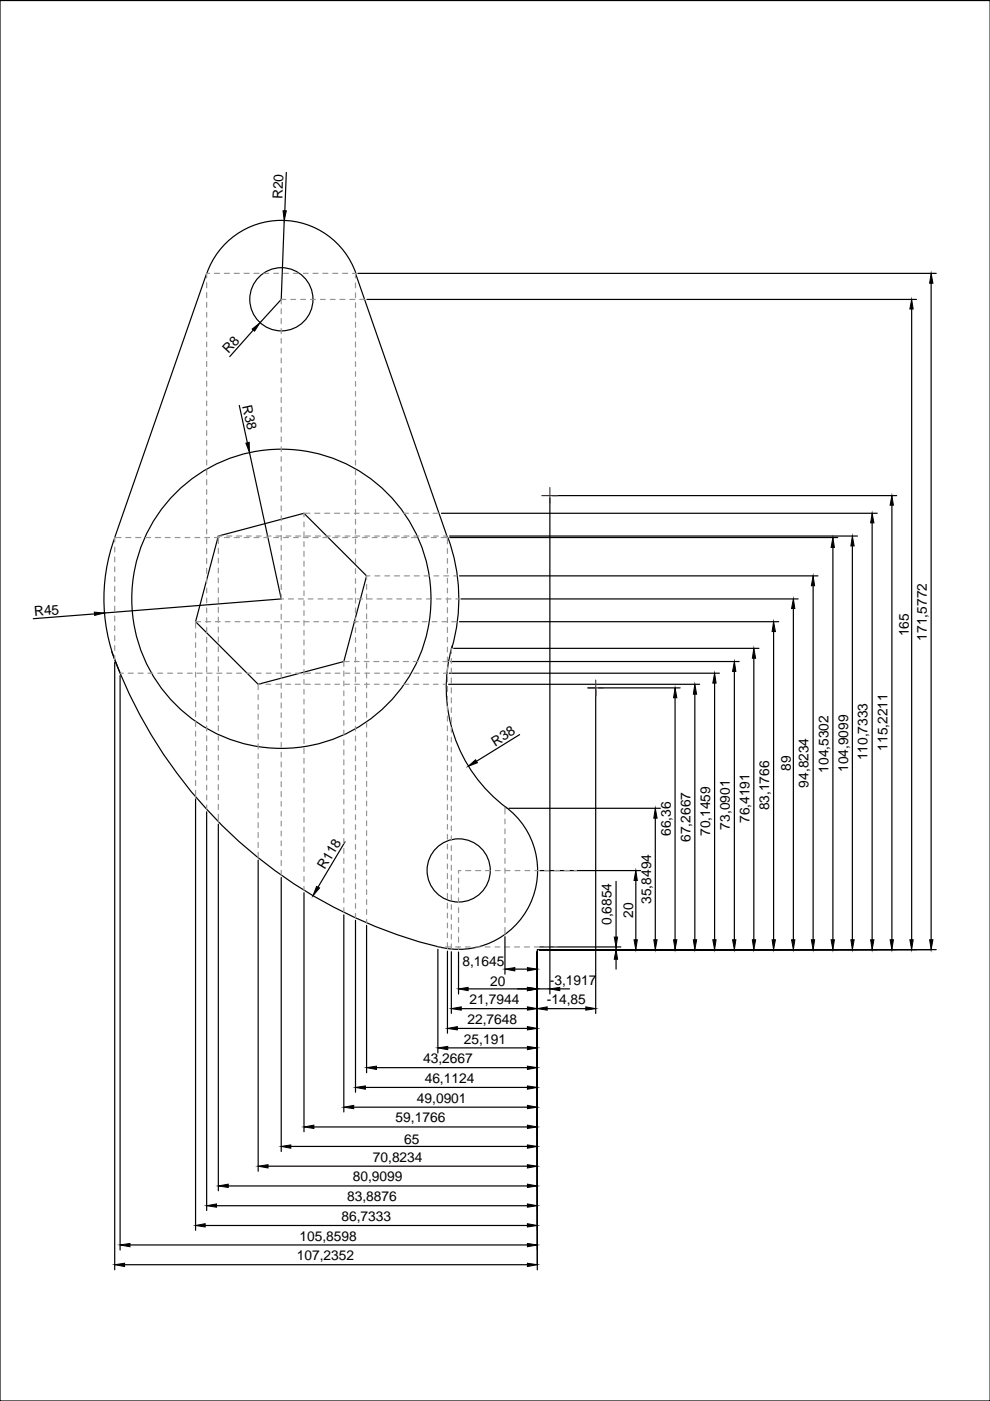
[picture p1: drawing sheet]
<svg xmlns="http://www.w3.org/2000/svg" width="210mm" height="297mm" viewBox="0 0 210 297" stroke-linecap="round" stroke-linejoin="round" font-family="sans-serif">
<g fill="none" stroke="#000" stroke-width=".25">
<path d="M0 .1h209.9v296.9h-209.9zM60.7 36.6l-.3 8.1M60.3 46.8l-.7 16.7-4.5 4.9M75.4 58l19.5 56M75.5 58a16.7 16.7 0 0 0-15.8-11.3 16.7 16.7 0 0 0-15.8 11.3l-19.6 56a37.8 37.8 0 0 0 1.2 28.7M75.9 58h122.6M53.7 70l-5 5.6M77.8 63.5h116.5M193.3 65.5v133.7M197.4 60.1v139.1M50.7 86l1.8 7.9M52.9 95.9l6.7 31.1-37.5 3"/>
<path d="M46.3 113.7l18.2-4.9 13.2 13.3-4.8 18.2-18.2 4.8-13.2-13.3zM93.6 108.8h92.4M95 114a37.6 37.6 0 0 1 .8 23.5M95.3 113.7h86.5M95.4 114h82.2M116.6 105.6v105.1M117.1 105.1h73M176.6 116.1v83.1M180.7 115.7v83.5M184.9 110.9v88.3M189.1 107.1v92.1M20.1 130.2l-13.1 1"/>
<path d="M23.7 138.2a98.4 98.4 0 0 0 69.9 62.7M95.9 136.9a31.7 31.7 0 0 0 11.5 34.4M96.2 137.5h64.7M97.4 131.8h67.7M97.4 122.1h76M97.7 127h71.5M159.8 139.6v59.6M164 133.9v65.3M168.2 129v70.2M172.4 124.2v75M24.3 140.4v128.8M25.5 143.2v121.8"/>
<path d="M95.1 145.1h53.2M95.3 142.7h57.2M95.6 140.3h61.1M110.2 155.8l-9.2 5.6M124.7 145.8h1.6v69.1M126.8 145.8h17.4M143.1 147.9v51.3M147.3 147.2v52M151.5 144.8v54.4M155.7 142.4v56.8M41.5 169.4v91.4M43.8 172.1v84.6"/>
<path d="M46.3 174.7v77.8M73.2 178.5l-5.8 9.6M107.2 171.1a16.7 16.7 0 0 1 5.1 20.7 16.7 16.7 0 0 1-19.4 8.9M107.9 171.4h32.1M138.9 173.5v25.7M54.7 182.4v65.9M59.6 186v58.1M64.5 189.3v50.7M72.9 194v41.8M75.4 195.1v36.5M77.7 196.2v31.2M107.1 198.6v8"/>
<path d="M114.4 184.6h21.4M130.6 186.9v11.8M134.8 186.7v12.5M92.8 201.3v22M94.9 201.7v17.4M95.7 201.8v13.1M97 218h14.8M97.2 201.9v8.8M97.8 213.9h14M99.3 209.7h12.5M109.2 205.5h2.6M113.9 201.9v67.3"/>
<path d="M113.9 209.7h2.7M114.4 201.3h84.1M114.4 200.8h17.2M116 213.9h8.2M118.7 209.7h2.1M130.6 200.8v.5M130.6 203.4v2.1M197.4 201.3h-83.5v37.6v-4.2M66.5 238.9h45.3M75 234.7h36.8M77.5 230.6h34.3M79.8 226.4h32"/>
<path d="M94.9 222.2h16.9M113.9 238.9v25.1M43.5 259.8h68.3M45.9 255.6h65.9M48.4 251.4h63.4M56.8 247.3h55M61.7 243.1h50.1M26.4 268.1h85.4M27.6 264h84.2"/>
<circle cx="59.7" cy="63.5" r="6.7"/>
<circle cx="59.7" cy="127" r="31.7"/>
<circle cx="97.2" cy="184.5" r="6.7"/>
</g>
<g fill="#000" stroke="#000" stroke-width=".21">
<path d="M60 44.7h.7l-.4 2.1zM53.5 69.8l1.6-1.4-1.1 1.8zM193.3 63.5l.3 2h-.7zM197.4 58l.4 2.1h-.7zM52.1 94l.7-.2 .1 2.1zM176.6 114l.3 2.1h-.7zM180.7 113.7l.4 2h-.7zM184.9 108.8l.4 2.1h-.7zM189.1 105.1l.3 2h-.7zM20 129.8l2.1 .2-2 .5zM159.8 137.5l.4 2.1h-.7zM164 131.8l.4 2.1h-.7z"/>
<path d="M168.2 127l.3 2h-.7zM172.4 122.1l.3 2.1h-.7zM143.1 145.8l.4 2.1h-.7zM147.3 145.1l.4 2.1h-.7zM151.5 142.7l.3 2.1h-.7zM155.7 140.3l.3 2.1h-.7zM99.3 162.5l1.5-1.4 .4 .6zM138.9 171.4l.4 2.1h-.7zM67.1 187.9l.7 .4-1.4 1.6zM130.2 198.7h.7l-.3 2.1zM134.4 199.2h.7l-.3 2.1zM134.8 184.6l.3 2.1h-.7z"/>
<path d="M138.6 199.2h.7l-.4 2.1zM142.8 199.2h.7l-.4 2.1zM147 199.2h.7l-.4 2.1zM151.1 199.2h.7l-.3 2.1zM155.3 199.2h.7l-.3 2.1zM159.5 199.2h.7l-.4 2.1zM163.7 199.2h.7l-.4 2.1zM167.8 199.2h.7l-.3 2.1zM172 199.2h.7l-.3 2.1zM176.2 199.2h.7l-.3 2.1zM180.4 199.2h.7l-.4 2.1zM184.6 199.2h.7l-.4 2.1z"/>
<path d="M188.7 199.2h.7l-.3 2.1zM192.9 199.2h.7l-.3 2.1zM197.1 199.2h.7l-.4 2.1zM94.9 218l2.1-.3v.7zM95.7 213.9l2.1-.4v.7zM97.2 209.7l2.1-.4v.7zM107.1 205.5l2.1-.3v.7zM111.8 209.3l2.1 .4-2.1 .3zM111.8 213.5l2.1 .4-2.1 .3zM111.8 205.2l2.1 .3-2.1 .4zM111.8 217.7l2.1 .3-2.1 .4zM113.9 213.9l2.1-.4v.7z"/>
<path d="M116.6 209.7l2.1-.4v.7zM124.2 213.5l2.1 .4-2.1 .3zM130.6 201.3l.3 2.1h-.7zM64.5 238.9l2-.3v.7zM72.9 234.7l2.1-.3v.7zM75.4 230.6l2.1-.4v.7zM77.7 226.4l2.1-.4v.7zM92.8 222.2l2.1-.3v.7zM111.8 221.9l2.1 .3-2.1 .4zM111.8 230.2l2.1 .4-2.1 .3zM111.8 226l2.1 .4-2.1 .3zM111.8 234.4l2.1 .3-2.1 .4z"/>
<path d="M111.8 238.6l2.1 .3-2.1 .4zM41.5 259.8l2-.4v.7zM43.8 255.6l2.1-.3v.7zM46.3 251.4l2.1-.3v.7zM54.7 247.3l2.1-.4v.7zM59.6 243.1l2.1-.4v.7zM111.8 242.7l2.1 .4-2.1 .3zM111.8 246.9l2.1 .4-2.1 .3zM111.8 251.1l2.1 .3-2.1 .4zM111.8 259.4l2.1 .4-2.1 .3zM111.8 255.3l2.1 .3-2.1 .4zM24.3 268.1l2.1-.3v.7z"/>
<path d="M25.5 264l2.1-.4v.7zM111.8 263.6l2.1 .4-2.1 .3zM111.8 267.8l2.1 .3-2.1 .4z"/>
</g>
<g fill="none" stroke="#939598" stroke-width=".25">
<path d="M43.8 59.9v1.1M44.5 58h-.7v.9M45.5 58h1M47.6 58h1M49.7 58h1M51.8 58h1M53.8 58h1.1M55.9 58h1.1M58 58h1.1M60.1 58h1.1M62.2 58h1M64.3 58h1"/>
<path d="M66.4 58h1M68.5 58h1M70.5 58h1.1M72.6 58h1.1M74.7 58h.7v.9M75.4 60v1M43.8 62v1.1M43.8 64.1v1M43.8 66.2v1M43.8 68.3v1M43.8 70.4v1M43.8 72.5v1"/>
<path d="M43.8 74.5v1.1M43.8 76.6v1.1M43.8 78.7v1.1M59.6 65.5v1M59.6 67.5v1.1M59.6 69.6v1.1M59.6 71.7v1.1M59.6 73.8v1.1M59.6 75.9v1M59.6 78v1M60.6 63.5h-1v.9M61.7 63.5h1"/>
<path d="M63.8 63.5h1M65.8 63.5h1.1M67.9 63.5h1.1M70 63.5h1.1M72.1 63.5h1.1M74.2 63.5h1M75.4 62.1v1M75.4 64.2v1M75.4 66.2v1.1M75.4 68.3v1.1M75.4 70.4v1.1M75.4 72.5v1.1"/>
<path d="M75.4 74.6v1M75.4 76.7v1M75.4 78.8v1M76.3 63.5h1M43.8 80.8v1.1M43.8 82.9v1M43.8 85v1M43.8 87.1v1M43.8 89.2v1M43.8 91.3v1M43.8 93.4v1M43.8 95.4v1.1"/>
<path d="M43.8 97.5v1.1M43.8 99.6v1.1M59.6 80.1v1M59.6 82.2v1M59.6 84.3v1M59.6 86.3v1.1M59.6 88.4v1.1M59.6 90.5v1.1M59.6 92.6v1M59.6 94.7v1M59.6 96.8v1M59.6 98.9v1"/>
<path d="M75.4 80.9v1M75.4 83v1M75.4 85v1.1M75.4 87.1v1.1M75.4 89.2v1.1M75.4 91.3v1.1M75.4 93.4v1M75.4 95.5v1M75.4 97.6v1M75.4 99.7v1M24.3 116v1M24.3 118.1v1"/>
<path d="M25.7 114h-1.4v.9M26.7 114h1M28.8 114h1M30.9 114h1M33 114h1M35.1 114h1M37.1 114h1.1M39.2 114h1.1M41.3 114h1.1M43.4 114h1.1M43.8 101.7v1.1M43.8 103.8v1"/>
<path d="M43.8 105.9v1M43.8 108v1M43.8 110.1v1M43.8 112.2v1M43.8 114.2v1.1M43.8 116.3v1.1M43.8 118.4v1.1M45.5 114h1M46.3 116.3v1M46.3 118.3v1.1M47.1 113.7h-.8v1.5M47.6 114h1"/>
<path d="M48.1 113.7h1M49.7 114h1M50.2 113.7h1M51.8 114h1M52.3 113.7h1M53.8 114h1.1M54.4 113.7h1M55.9 114h1.1M56.5 113.7h1M58 114h1.1M58.5 113.7h1.1M59.6 101v1"/>
<path d="M59.6 103v1.1M59.6 105.1v1.1M59.6 107.2v1.1M59.6 109.3v1.1M59.6 111.4v1M59.6 113.5v1M59.6 115.6v1M59.6 117.7v1M59.6 119.8v1M60.1 114h1.1M60.6 113.7h1.1M62.2 114h1"/>
<path d="M62.7 113.7h1.1M64.3 114h1M64.5 110.7v1M64.5 112.8v1M64.5 114.9v1M64.5 116.9v1.1M64.5 119v1.1M64.8 113.7h1M65.7 108.8h-1.2v.8M66.4 114h1M66.7 108.8h1.1M66.9 113.7h1"/>
<path d="M68.5 114h1M68.8 108.8h1.1M69 113.7h1M70.5 114h1.1M70.9 108.8h1.1M71.1 113.7h1M72.6 114h1.1M73 108.8h1M73.2 113.7h1M74.7 114h1.1M75.1 108.8h1M75.2 113.7h1.1"/>
<path d="M75.4 101.8v1M75.4 103.8v1.1M75.4 105.9v1.1M75.4 108v1.1M75.4 110.1v1.1M75.4 112.2v1M75.4 114.3v1M75.4 116.4v1M75.4 118.5v1M76.8 114h1.1M77.2 108.8h1M77.3 113.7h1.1"/>
<path d="M78.9 114h1M79.3 108.8h1M79.4 113.7h1.1M81 114h1M81.4 108.8h1M81.5 113.7h1.1M83.1 114h1M83.4 108.8h1.1M83.6 113.7h1M85.2 114h1M85.5 108.8h1.1M85.7 113.7h1"/>
<path d="M87.2 114h1.1M87.6 108.8h1.1M87.8 113.7h1M89.3 114h1.1M89.7 108.8h1.1M89.9 113.7h1M91.4 114h1.1M91.8 108.8h1.3M91.9 113.7h1.1M93.5 114h1.4v1.3M94 113.7h.7M94.9 116.3v1"/>
<path d="M94.9 118.4v1M24.3 120.2v1M24.3 122.3v1M24.3 124.3v1.1M24.3 126.4v1.1M24.3 128.5v1.1M24.3 130.6v1.1M24.3 132.7v1M24.3 134.8v1M24.3 136.9v1M24.3 139v.9M41.5 134.2v1"/>
<path d="M41.5 136.3v1M41.5 138.4v1M42.5 131.8h-1v1.3M43.6 131.8h1M43.8 120.5v1.1M43.8 122.6v1M43.8 124.7v1M43.8 126.8v1M43.8 128.9v1M43.8 131v1M43.8 133v1.1M43.8 135.1v1.1"/>
<path d="M43.8 137.2v1.1M43.8 139.3v1.1M45.7 131.8h1M46.3 120.4v1.1M46.3 122.5v1.1M46.3 124.6v1.1M46.3 126.7v1M46.3 128.8v1M46.3 130.9v1M46.3 133v1M46.3 135.1v1M46.3 137.1v1.1"/>
<path d="M46.3 139.2v1.1M47.8 131.8h1M49.8 131.8h1.1M51.9 131.8h1.1M54 131.8h1.1M56.1 131.8h1.1M58.2 131.8h1M59.6 121.8v1.1M59.6 123.9v1.1M59.6 126v1.1M59.6 128.1v1.1M59.6 130.2v1.1"/>
<path d="M59.6 132.3v1M59.6 134.4v1M59.6 136.5v1M59.6 138.6v1M59.6 127h.5M60.3 131.8h1M61.2 127h1M62.4 131.8h1M63.2 127h1.1M64.5 121.1v1.1M64.5 123.2v1.1M64.5 125.3v1"/>
<path d="M64.5 127.4v1M64.5 129.5v1M64.5 131.6v1M64.5 133.7v1M64.5 135.7v1.1M64.5 137.8v1.1M64.5 139.9v1.1M64.5 131.8h1M65.3 127h1.1M66.5 131.8h1.1M67.4 127h1.1M68.6 131.8h1.1"/>
<path d="M69.5 127h1M70.7 131.8h1.1M71.6 127h1M72.8 131.8h1.1M73.7 127h1M74.9 131.8h1M75.4 120.6v1M75.4 122.7v1M75.4 124.7v1.1M75.4 126.8v1.1M75.4 128.9v1.1M75.4 131v1.1"/>
<path d="M75.4 133.1v1M75.4 135.2v1M75.4 137.3v1M75.4 139.4v1M75.8 127h1M77 131.8h1M77.7 123.9v1.1M77.7 126v1M77.7 128.1v1M77.7 130.2v1M77.7 132.3v1M77.7 134.4v1"/>
<path d="M77.7 136.4v1.1M77.7 138.5v1.1M77.9 127h1M78.4 122.1h-.7v.8M79.1 131.8h1M79.5 122.1h1M79.9 127h1.1M81.2 131.8h1M81.6 122.1h1M82 127h1.1M83.2 131.8h1.1M83.6 122.1h1.1"/>
<path d="M84.1 127h1.1M85.3 131.8h1.1M85.7 122.1h1.1M86.2 127h1M87.4 131.8h1.1M87.8 122.1h1.1M88.3 127h1M89.5 131.8h1.1M89.9 122.1h1.1M90.4 127h1M91.6 131.8h1M92 122.1h1"/>
<path d="M92.5 127h1M93.7 131.8h1M94.1 122.1h1M94.6 127h1M94.9 120.5v1M94.9 122.6v1M94.9 124.7v1M94.9 126.7v1.1M94.9 128.8v1.1M94.9 130.9v1.1M94.9 133v1.1M94.9 135.1v1"/>
<path d="M94.9 137.2v1M94.9 139.3v1M95.7 137.5v1M95.7 139.6v1M95.8 131.8h1.1M96.2 122.1h.7M96.6 127h.6M25.5 142.7h.7M27.2 142.7h1.1M29.3 142.7h1.1M31.4 142.7h1M33.5 142.7h1"/>
<path d="M35.6 142.7h1M37.7 142.7h1M39.8 142.7h1M41.5 140.4v1.1M41.5 142.5v1.1M41.5 144.6v1.1M41.5 146.7v1.1M41.5 148.8v1M41.5 150.9v1M41.5 153v1M41.5 155.1v1M41.5 157.1v1.1"/>
<path d="M41.5 159.2v1.1M41.8 142.7h1.1M43.8 141.4v1.1M43.8 143.5v1M43.8 145.6v1M43.8 147.7v1M43.8 149.8v1M43.8 151.9v1M43.8 153.9v1.1M43.8 156v1.1M43.8 158.1v1.1M43.9 142.7h1.1"/>
<path d="M46 142.7h1.1M46.3 141.3v1.1M46.3 143.4v1M46.3 145.5v1M46.3 147.6v1M46.3 149.7v1M46.3 151.8v1M46.3 153.8v1.1M46.3 155.9v1.1M46.3 158v1.1M48.1 142.7h1M50.2 142.7h1"/>
<path d="M52.3 142.7h1M54.4 142.7h1M54.7 147.3v1M54.7 149.4v1M54.7 151.4v1.1M54.7 153.5v1.1M54.7 155.6v1.1M54.7 157.7v1.1M54.7 159.8v1M55.3 145.1h-.6v1.1M56.4 145.1h1M56.5 142.7h1"/>
<path d="M58.5 145.1h1M58.5 142.7h1.1M59.6 140.7v1M59.6 142.7v1.1M59.6 144.8v1.1M59.6 146.9v1.1M59.6 149v1.1M59.6 151.1v1M59.6 153.2v1M59.6 155.3v1M59.6 157.4v1M59.6 159.5v1"/>
<path d="M60.6 142.7h1.1M60.6 145.1h1M62.6 145.1h1.1M62.7 142.7h1.1M64.5 142v1.1M64.5 144.1v1M64.5 146.2v1M64.5 148.3v1M64.5 150.4v1M64.5 152.4v1.1M64.5 154.5v1.1M64.5 156.6v1.1"/>
<path d="M64.5 158.7v1.1M64.7 145.1h1.1M64.8 142.7h1M66.8 145.1h1.1M66.9 142.7h1M68.9 145.1h1.1M69 142.7h1M71 145.1h1M71.1 142.7h1M72.9 142.3v1.1M72.9 144.4v1M72.9 146.5v1"/>
<path d="M72.9 148.6v1M72.9 150.7v1M72.9 152.8v1M72.9 154.8v1.1M72.9 156.9v1.1M72.9 159v1.1M73.1 145.1h1M73.2 142.7h1M74 140.3h-1.1v1M75.1 140.3h1M75.2 145.1h1M75.2 142.7h1.1"/>
<path d="M75.4 141.5v1M75.4 143.5v1.1M75.4 145.6v1.1M75.4 147.7v1.1M75.4 149.8v1.1M75.4 151.9v1M75.4 154v1M75.4 156.1v1M75.4 158.2v1M77.2 140.3h1M77.3 145.1h1M77.3 142.7h1.1"/>
<path d="M77.7 140.6v1.1M77.7 142.7v1M77.7 144.8v1M77.7 146.9v1M77.7 149v1M77.7 151.1v1M77.7 153.1v1.1M77.7 155.2v1.1M77.7 157.3v1.1M77.7 159.4v1.1M79.2 140.3h1.1M79.4 145.1h1"/>
<path d="M79.4 142.7h1.1M81.3 140.3h1.1M81.4 145.1h1.1M81.5 142.7h1.1M83.4 140.3h1.1M83.5 145.1h1.1M83.6 142.7h1M85.5 140.3h1.1M85.6 145.1h1.1M85.7 142.7h1M87.6 140.3h1M87.7 145.1h1.1"/>
<path d="M87.8 142.7h1M89.7 140.3h1M89.8 145.1h1.1M89.9 142.7h1M91.8 140.3h1M91.9 145.1h1M91.9 142.7h1.1M93.9 140.3h1.2M94 145.1h.6M94 142.7h.7M94.9 141.4v1M94.9 143.5v1"/>
<path d="M94.9 145.5v1.1M94.9 147.6v1.1M94.9 149.7v1.1M94.9 151.8v1.1M94.9 153.9v1M94.9 156v1M94.9 158.1v1M95.7 141.7v1M95.7 143.7v1.1M95.7 145.8v1.1M95.7 147.9v1.1M95.7 150v1.1"/>
<path d="M95.7 152.1v1M95.7 154.2v1M95.7 156.3v1M95.7 158.4v1M41.5 161.3v1.1M41.5 163.4v1.1M41.5 165.5v1M41.5 167.6v1.3M43.8 160.2v1.1M43.8 162.3v1M43.8 164.4v1M43.8 166.5v1"/>
<path d="M43.8 168.6v1M43.8 170.7v.9M46.3 160.1v1M46.3 162.2v1M46.3 164.3v1M46.3 166.4v1M46.3 168.5v1M46.3 170.5v1.1M46.3 172.6v1.6M54.7 161.9v1M54.7 164v1M54.7 166.1v1"/>
<path d="M54.7 168.2v1M54.7 170.3v1M54.7 172.3v1.1M54.7 174.4v1.1M54.7 176.5v1.1M54.7 178.6v1.1M59.6 161.5v1.1M59.6 163.6v1.1M59.6 165.7v1.1M59.6 167.8v1.1M59.6 169.9v1M59.6 172v1"/>
<path d="M59.6 174.1v1M59.6 176.2v1M59.6 178.3v1M64.5 160.8v1M64.5 162.9v1M64.5 165v1M64.5 167.1v1M64.5 169.1v1.1M64.5 171.2v1.1M64.5 173.3v1.1M64.5 175.4v1.1M64.5 177.5v1"/>
<path d="M64.5 179.6v1M72.9 161.1v1.1M72.9 163.2v1.1M72.9 165.3v1M72.9 167.4v1M72.9 169.5v1M72.9 171.6v1M72.9 173.7v1M72.9 175.7v1.1M72.9 177.8v1.1M72.9 179.9v1.1M75.4 160.3v1"/>
<path d="M75.4 162.3v1.1M75.4 164.4v1.1M75.4 166.5v1.1M75.4 168.6v1.1M75.4 170.7v1M75.4 172.8v1M75.4 174.9v1M75.4 177v1M75.4 179.1v1M77.7 161.5v1M77.7 163.6v1M77.7 165.7v1"/>
<path d="M77.7 167.8v1M77.7 169.8v1.1M77.7 171.9v1.1M77.7 174v1.1M77.7 176.1v1.1M77.7 178.2v1M94.9 160.2v1M94.9 162.3v1M94.9 164.4v1M94.9 166.4v1.1M94.9 168.5v1.1M94.9 170.6v1.1"/>
<path d="M94.9 172.7v1.1M94.9 174.8v1M94.9 176.9v1M94.9 179v1M95.7 160.5v1M95.7 162.5v1.1M95.7 164.6v1.1M95.7 166.7v1.1M95.7 168.8v1M95.7 170.9v1M95.7 173v1M95.7 175.1v1"/>
<path d="M95.7 177.2v1M95.7 179.3v1M107.1 171.1v1.5M107.1 173.7v1M107.1 175.8v1M107.1 177.8v1.1M107.1 179.9v1.1M54.7 180.7v1.1M59.6 180.3v1.1M59.6 182.4v1.1M59.6 184.5v1M64.5 181.7v1"/>
<path d="M64.5 183.8v1M64.5 185.9v1M64.5 187.9v.9M72.9 182v1.1M72.9 184.1v1M72.9 186.2v1M72.9 188.3v1M72.9 190.4v1M72.9 192.5v.9M75.4 181.2v1M75.4 183.2v1.1M75.4 185.3v1.1"/>
<path d="M75.4 187.4v1.1M75.4 189.5v1M75.4 191.6v1M75.4 193.7v.9M77.7 180.3v1M77.7 182.4v1M77.7 184.5v1M77.7 186.5v1.1M77.7 188.6v1.1M77.7 190.7v1.1M77.7 192.8v1.1M77.7 194.9v.8"/>
<path d="M94.9 181.1v1M94.9 183.2v1M94.9 185.2v1.1M94.9 187.3v1.1M94.9 189.4v1.1M94.9 191.5v1.1M94.9 193.6v1M94.9 195.7v1M94.9 197.8v1M94.9 199.9v1.3M95.7 181.3v1.1M95.7 183.4v1.1"/>
<path d="M95.7 185.5v1.1M95.7 187.6v1.1M95.7 189.7v1M95.7 191.8v1M95.7 193.9v1M95.7 196v1M95.7 198.1v1M97.2 186.2v1M97.2 188.3v1M97.2 190.4v1M97.2 192.5v1M97.2 194.5v1.1"/>
<path d="M97.2 196.6v1.1M97.2 198.7v1.1M97.7 184.6h-.5v.6M98.7 184.6h1.1M100.8 184.6h1.1M102.9 184.6h1M105 184.6h1M107.1 182v1.1M107.1 184.1v1.1M107.1 186.2v1M107.1 188.3v1M107.1 190.4v1"/>
<path d="M107.1 192.5v1M107.1 194.5v1.1M107.1 196.6v1.5M107.1 184.6h1M109.2 184.6h1M111.3 184.6h1M113.4 184.6h1M115.4 184.6h1.1M117.5 184.6h1.1M119.6 184.6h1.1M121.7 184.6h.5M92.8 200.8h.7"/>
<path d="M94.5 200.8h1.1M95.7 200.1v1.1M96.6 200.8h1.1M97.2 200.8v.5M98.7 200.8h1M100.8 200.8h1M102.9 200.8h1M105 200.8h1M107.1 200.8h1M109.1 200.8h1.1M111.2 200.8h1.1M113.3 200.8h1.1"/>
<path d="M115.4 200.8h1.1M117.5 200.8h.6"/>
</g>
<path d="M114.9 105.1h3.3M116.6 103.4v3.3M124.7 145.8h3.3M126.3 144.2v3.4" fill="none" stroke="#991b1e" stroke-width=".25"/>
<g font-size="2.9">
<text x="59.9" y="42.3" transform="rotate(-88 59.9 42.3)">R20</text>
<text x="48.5" y="75" transform="rotate(-47 48.5 75)">R8</text>
<text x="51.4" y="86.1" transform="rotate(78 51.4 86.1)">R38</text>
<text x="7.3" y="130.6" transform="rotate(-5 7.3 130.6)">R45</text>
<text x="192.7" y="134.9" transform="rotate(-90 192.7 134.9)">165</text>
<text x="196.5" y="135.8" transform="rotate(-90 196.5 135.8)">171,5772</text>
<text x="105" y="158.3" transform="rotate(-32 105 158.3)">R38</text>
<text x="184" y="161.2" transform="rotate(-90 184 161.2)">110,7333</text>
<text x="188.2" y="159.2" transform="rotate(-90 188.2 159.2)">115,2211</text>
<text x="167.6" y="163.4" transform="rotate(-90 167.6 163.4)">89</text>
<text x="171.5" y="167" transform="rotate(-90 171.5 167)">94,8234</text>
<text x="175.6" y="163.8" transform="rotate(-90 175.6 163.8)">104,5302</text>
<text x="179.8" y="163.7" transform="rotate(-90 179.8 163.7)">104,9099</text>
<text x="163.1" y="171.8" transform="rotate(-90 163.1 171.8)">83,1766</text>
<text x="142.2" y="177.2" transform="rotate(-90 142.2 177.2)">66,36</text>
<text x="146.4" y="178.5" transform="rotate(-90 146.4 178.5)">67,2667</text>
<text x="150.6" y="177.3" transform="rotate(-90 150.6 177.3)">70,1459</text>
<text x="154.7" y="175.9" transform="rotate(-90 154.7 175.9)">73,0901</text>
<text x="158.9" y="174.5" transform="rotate(-90 158.9 174.5)">76,4191</text>
<text x="68.9" y="184.5" transform="rotate(-59 68.9 184.5)">R118</text>
<text x="138" y="191.6" transform="rotate(-90 138 191.6)">35,8494</text>
<text x="129.7" y="196.1" transform="rotate(-90 129.7 196.1)">0,6854</text>
<text x="134.2" y="194.5" transform="rotate(-90 134.2 194.5)">20</text>
<text x="98" y="204.8">8,1645</text>
<text x="103.9" y="209.1">20</text>
<text x="116.6" y="208.8">-3,1917</text>
<text x="99.6" y="212.9">21,7944</text>
<text x="116" y="212.9">-14,85</text>
<text x="98.4" y="221.3">25,191</text>
<text x="99.1" y="217.1">22,7648</text>
<text x="89.7" y="225.5">43,2667</text>
<text x="88.4" y="233.8">49,0901</text>
<text x="90" y="229.6">46,1124</text>
<text x="83.9" y="238">59,1766</text>
<text x="85.7" y="242.6">65</text>
<text x="74.8" y="250.5">80,9099</text>
<text x="79.1" y="246.3">70,8234</text>
<text x="73.6" y="254.7">83,8876</text>
<text x="63.5" y="263.1">105,8598</text>
<text x="72.4" y="258.9">86,7333</text>
<text x="62.9" y="267.2">107,2352</text>
</g>
</svg>
